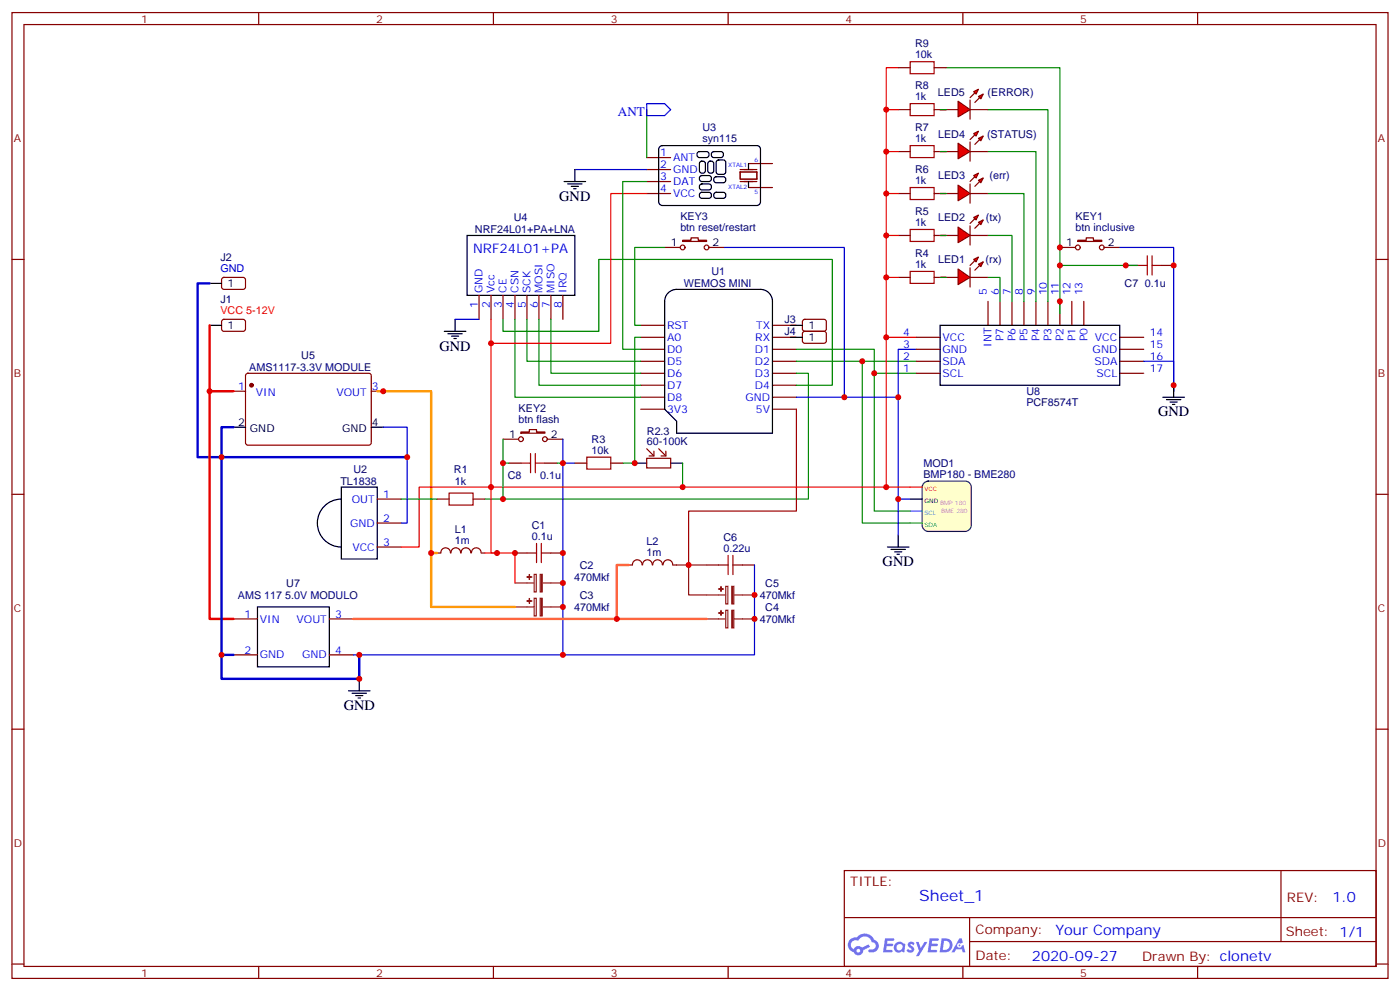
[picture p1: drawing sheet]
<svg xmlns="http://www.w3.org/2000/svg" width="412mm" height="292mm" viewBox="0 0 412 292" stroke-linecap="round" stroke-linejoin="round" font-family="sans-serif">
<g fill="none" stroke="#870000" stroke-width=".35">
<path d="M3.5 3.7h405.4v284.3h-405.4zM7.1 7.2h398.2v277.3h-398.2zM76.2 3.7v3.5M145.3 3.7v3.5M214.5 3.7v3.5M283.6 3.7v3.5M352.8 3.7v3.5M3.5 76.4h3.6M405.3 76.4h3.6M3.5 145.5h3.6M405.3 145.5h3.6M3.5 214.7h3.6"/>
<path d="M405.3 214.7h3.6M248.7 256.3h156.6v28.2h-156.6zM377.3 256.3v20.9M248.7 270.1h156.5M285.6 277.2h119.6M285.6 270.1v14.2M3.5 283.8h3.6M76.2 284.5v3.5M145.3 284.5v3.5M214.5 284.5v3.5M283.6 284.5v3.5M352.8 284.5v3.5"/>
<path d="M405.3 283.8h3.6"/>
</g>
<g fill="#5487ff">
<path d="M267.7 277.5a1.22 1.22 0 0 1 1.7 .2l-.4 .6a.47 .47 0 0 0-.3-.4 .47 .47 0 0 0-.5 .2l.1 .2a1.14 1.14 0 0 1 .8 1.8 1.14 1.14 0 0 1-1.9 0l-.2-.2 .5-.6 .7 .5a.29 .29 0 0 0 .3-.3 .29 .29 0 0 0-.2-.3 1.04 1.04 0 0 1-.6-1.7z"/>
<path d="M260.7 276.2h2.4l.3 .2-.2 .5-1.8 .1-.1 .8h1.5l.3 .4-.3 .4h-1.6l-.2 1.1h1.7l.2 .3-.2 .3-2.6 .1z"/>
<path d="M273.8 276.2h2.4l.3 .2-.1 .5-1.8 .1-.2 .8h1.6l.3 .4-.4 .4-1.6-.1-.1 1.1 1.7 .1 .2 .3-.2 .3-2.6 .1z"/>
<path d="M282.6 276.2h.7l.3 1.3-.6 .3a.69 .69 0 0 0-1 .3 .69 .69 0 0 0 .4 .9 .69 .69 0 0 0 .9-.6l.5-.2 .6 2.2h-.8l-.2-.9h-1.8l-.5 .9h-.8z"/>
<path d="M269.8 277.3h.8l.6 1.8 1.1-1.8h.9l-2.6 4.2h-.8l.9-1.5z"/>
<path d="M277.4 276.2l-.6 4.2h1.3a2.11 2.11 0 0 0 2.5-2.1 2.11 2.11 0 0 0-2.5-2.1zM278.1 277a1.39 1.39 0 0 1 1.7 1.4 1.39 1.39 0 0 1-1.8 1.2h-.3z"/>
<path d="M263.7 277.8a1.54 1.54 0 0 0-.1 2.2 1.54 1.54 0 0 0 2.2 .1l.6 .3 .3-2.3-.2-.3h-.4a1.49 1.49 0 0 0-2.4 0zM264 278.8a.94 .94 0 0 1 1.8 0 .94 .94 0 0 1-1.8 0z"/>
<path d="M250.4 276.6a2.18 2.18 0 0 0 1.1 3.7 1.44 1.44 0 0 0 1.6 .9 1.44 1.44 0 0 0 1.2-1.4l2-1.1-.5-.7-1.9 1a1.47 1.47 0 0 0-2.4 .4 1.39 1.39 0 0 1-.7-1.9 1.39 1.39 0 0 1 2-.5 2.12 2.12 0 0 1 2.2-1.3 2.12 2.12 0 0 1 1.9 1.7 1.14 1.14 0 0 1 1.1 1.4 1.14 1.14 0 0 1-1.7 .7 .43 .43 0 0 0-.5 .4 .43 .43 0 0 0 .4 .5 1.98 1.98 0 0 0 2.5-1.2 1.98 1.98 0 0 0-1.2-2.6 3.1 3.1 0 0 0-5.3-.6l-.9 .1zM252.3 279.9a.55 .55 0 0 1 1.1 0 .55 .55 0 0 1-1.1 0z"/>
<circle cx="282.6" cy="278.3" r=".26"/>
</g>
<g fill="none" stroke="#870000" stroke-width=".35">
<path d="M188.7 95.8h7.1M188.7 99.3h7.1M227.5 95.8h7.1M227.5 99.3h7.1M188.7 102.8h7.1M188.7 106.4h7.1M188.7 109.9h7.1M188.7 113.4h7.1M188.7 116.9h7.1M227.5 102.8h7.1M227.5 106.4h7.1M227.5 109.9h7.1"/>
<path d="M227.5 113.4h7.1M227.5 116.9h7.1M188.7 120.5h7.1M227.5 120.5h7.1"/>
</g>
<path d="M196.8 86.2a3.5 3.5 0 0 1 2.5-1h24.7a3.5 3.5 0 0 1 3.5 3.5v38.8h-28.2v-3.5l-3.5-3.5v-31.8a3.5 3.5 0 0 1 1-2.5z" fill="none" stroke="#000" stroke-width=".35"/>
<path d="M272.2 142.2l1.2-.6h10.9a1.76 1.76 0 0 1 1.8 1.8v11.3a1.89 1.89 0 0 1-1.8 1.8h-10.9a1.89 1.89 0 0 1-1.8-1.8v-11.3z" fill="#ffc" stroke="#333" stroke-width=".35"/>
<path d="M268.1 154h3.5" fill="none" stroke="#3c0" stroke-width=".35"/>
<path d="M268.1 150.5h3.5" fill="none" stroke="#09f" stroke-width=".35"/>
<g fill="none" stroke="#000" stroke-width=".35">
<path d="M166.2 53.4h6.3M167.2 54.2h4.2M168.3 54.9h2.1M169 55.6h.7M169.3 49.9v3.5M194.3 43.3l.8-.4h27.9l.6 .2 .4 .8-.1 15.9-.4 .5-.5 .2-28.2-.1-.6-.4-.2-.6v-15.5zM205.6 44.8l.4-.2h2.1a.9 .9 0 0 1 .8 .9 .9 .9 0 0 1-.8 .9l-2.4-.1-.4-.6zM206.3 47.7l.8-.3 .6 .5 .1 2.4a.9 .9 0 0 1-.9 .7 .9 .9 0 0 1-.9-.7v-2.1zM206.3 51.9l.4-.2h2.1a.9 .9 0 0 1 .8 .9 .9 .9 0 0 1-.8 .8h-2.3l-.5-.7zM206.3 54.4l.4-.2h2.1a.9 .9 0 0 1 .8 .8 .9 .9 0 0 1-.8 .9l-2.3-.1-.5-.6zM206.3 56.8l.4-.2h2.1a.9 .9 0 0 1 .8 .9 .9 .9 0 0 1-.8 .9l-2.3-.1-.5-.6zM208.7 47.7l.8-.3 .7 .5 .1 2.4a.9 .9 0 0 1-.9 .7 .9 .9 0 0 1-.9-.7v-2.1z"/>
<path d="M209.8 44.8l.5-.2h2.1a.9 .9 0 0 1 .7 .9 .9 .9 0 0 1-.7 .9l-2.4-.1-.5-.6zM210.5 52.2l.5-.2h2.1a.9 .9 0 0 1 .7 .9 .9 .9 0 0 1-.7 .9l-2.4-.1-.4-.6zM210.5 56.8l.5-.2h2.1a.9 .9 0 0 1 .7 .9 .9 .9 0 0 1-.7 .9l-2.4-.1-.4-.6zM211.2 47.3l.5-.2h1.4l.6 .4 .1 3.1-.5 .7h-1.6l-.7-.4v-3.1zM220.5 48.2v1.7M220.5 53.4v1.8M137.6 69.3h31.7v17.7h-31.7zM130.9 97.5h6.3M131.9 98.2h4.3M133 99h2.1M133.7 99.7h.7M134.1 94v3.5"/>
<path d="M276.9 95.8h52.9v17.6h-52.9zM68.8 125.8h3.5M109.4 125.8h3.5M187 136.3h3.5M197.6 136.3h3.5M100.5 143.4h10.6v21.2h-10.6zM100.5 146.9a7.1 7.1 0 0 0-7 7.1 7.1 7.1 0 0 0 7 7M264.6 157.5v3.5M268.1 146.9h3.5M75.8 178.7h21.2v17.6h-21.2zM261.4 161h6.4M262.5 161.7h4.2"/>
<path d="M263.5 162.5h2.1M264.2 163.2h.7"/>
</g>
<path d="M190.5 57h-10.6v44.1h-35.3v-7.1M269.9 99.3h-8.8v44.1M144.6 101.1v61.7h1.8M271.6 143.4h-148.1v17.6h-5.3M142.9 162.8h8.8v8.8" fill="none" stroke="#f00" stroke-width=".35"/>
<g fill="none" stroke="#870000" stroke-width=".35">
<path d="M190.5 46.4h7.1M190.5 49.9h7.1M190.5 53.4h7.1M190.5 57h7.1M220.5 55.2h7M220.5 48.2h7M141.1 87v7M144.6 87v7M148.2 87v7M151.7 87v7M155.2 87v7M158.7 87v7"/>
<path d="M162.3 87v7M165.8 87v7M269.9 99.3h7M291 88.7v7.1M294.6 88.7v7.1M298.1 88.7v7.1M301.6 88.7v7.1M305.2 88.7v7.1M308.7 88.7v7.1M312.2 88.7v7.1M315.7 88.7v7.1M319.3 88.7v7.1"/>
<path d="M329.8 99.3h7.1M68.8 115.2h3.5M72.6 110.1l.4-.2h35.9l.5 .7-.1 20-.6 .5-35.9-.1-.5-.6v-19.8zM109.4 115.2h3.5M269.9 109.9h7M269.9 106.4h7M269.9 102.8h7M329.8 109.9h7.1M329.8 106.4h7.1M329.8 102.8h7.1M169.3 136.3h3.6M179.9 136.3h3.5"/>
<path d="M190.5 134.9h7.1v2.9h-7.1zM190.5 132.1l2.1 2.1M192.6 132.8v1.4h-1.4M194 132.1l2.1 2.1M196.1 132.8v1.4h-1.4M111.1 154h7.1M111.1 146.9h7.1M128.8 146.9h3.5M139.3 146.9h3.6M111.1 161h7.1M128.8 162.8h1M129.9 162.8a1.41 1.41 0 0 1 1.4-1.5 1.41 1.41 0 0 1 1.4 1.5"/>
<path d="M132.9 162.8a1.41 1.41 0 0 1 1.4-1.5 1.41 1.41 0 0 1 1.4 1.5M135.8 162.8a1.41 1.41 0 0 1 1.4-1.5 1.41 1.41 0 0 1 1.5 1.5M138.9 162.8a1.41 1.41 0 0 1 1.4-1.5 1.41 1.41 0 0 1 1.4 1.5M141.8 162.8h1.1M151.7 162.8h3.5M162.3 162.8h3.5M185.2 166.3h1.1M186.3 166.3a1.41 1.41 0 0 1 1.4-1.5 1.41 1.41 0 0 1 1.4 1.5M189.3 166.3a1.41 1.41 0 0 1 1.4-1.5 1.41 1.41 0 0 1 1.4 1.5M192.3 166.3a1.41 1.41 0 0 1 1.4-1.5 1.41 1.41 0 0 1 1.4 1.5M195.3 166.3a1.41 1.41 0 0 1 1.4-1.5 1.41 1.41 0 0 1 1.4 1.5M198.3 166.3h1"/>
<path d="M208.1 166.3h3.6M218.7 166.3h3.5M68.8 182.2h7M68.8 192.8h7M97 182.2h7.1M97 192.8h7.1"/>
</g>
<path d="M218 50.6h5v2.1h-5zM218 53.4h5M218 49.9h5" fill="none" stroke="#871200" stroke-width=".35"/>
<circle cx="74.1" cy="113.4" r=".53" fill="#870000" stroke="#870000" stroke-width=".35"/>
<g fill="none" stroke="#008700" stroke-width=".35">
<path d="M190.5 32.3v14.1M190.5 53.4h-7.1v49.4h5.3M148.2 94v3.5h28.2v-21.1h68.8v37h-10.6M151.7 94v22.9h37M155.2 94v12.4h33.5M158.7 94v19.4h30M162.3 94v15.9h26.4M188.7 99.3h-1.7v37h-3.6M234.6 106.4h19.4v47.6h14.1M234.6 102.8h22.9v47.7h10.6M234.6 109.9h3.5v37h-95.2M254 106.4h15.9"/>
<path d="M257.5 109.9h12.4M201.1 136.3v7.1M118.2 146.9h10.6"/>
</g>
<path d="M169.3 49.9h21.2M134.1 94h7M234.6 116.9h30M269.9 102.8h-5.3v44.1M169.3 136.3h-3.5v56.5M268.1 146.9h-3.5v10.6M222.2 166.3v26.5h-118.1" fill="none" stroke="#00c" stroke-width=".35"/>
<path d="M111.1 115.2h15.9v47.6M128.8 162.8h-1.8v15.9h24.7" fill="none" stroke="#f90" stroke-width=".71"/>
<path d="M190.5 30.5h5.3l1.8 1.8-1.8 1.7h-5.3z" fill="none" stroke="#00f" stroke-width=".35"/>
<path d="M172.9 134.6h7v3.5h-7zM132.3 145.2h7v3.5h-7zM158 160v5.6M159.5 160v5.6M155.2 162.8h2.8M159.5 162.8h2.8M211.7 166.3h2.8M214.5 163.5v5.7M215.9 166.3h2.8M215.9 163.5v5.7" fill="none" stroke="#a10000" stroke-width=".35"/>
<path d="M151.7 171.6h5.6M151.7 178.7h5.6M157.3 169.1h.7v5.2h-.7zM157.3 176.1h.7v5.2h-.7zM159.8 171.6h6M159.8 178.7h6M208.1 175.2h5.7M213.8 179.7h.6v5.2h-.6zM213.8 172.6h.6v5.2h-.6zM216.3 175.2h5.9M208.1 182.2h5.7M216.3 182.2h5.9" fill="none" stroke="#8c2424" stroke-width=".35"/>
<g fill="#8c2424" stroke="#8c2424" stroke-width=".35">
<path d="M159.1 169.1h.6v5.2h-.6z"/>
<path d="M155.9 169.2l.1 1.4z"/>
<path d="M155.2 169.9h1.4z"/>
<path d="M159.1 176.1h.6v5.2h-.6z"/>
<path d="M155.9 176.2l.1 1.4z"/>
<path d="M155.2 176.9l1.4 .1z"/>
<path d="M215.5 179.7h.7v5.2h-.7z"/>
<path d="M212.4 179.7v1.5z"/>
<path d="M211.7 180.4l1.4 .1z"/>
<path d="M215.5 172.6h.7v5.2h-.7z"/>
<path d="M212.4 172.7v1.4z"/>
<path d="M211.7 173.4h1.4z"/>
</g>
<path d="M234.6 120.5v30h-31.8v15.8" fill="none" stroke="#900" stroke-width=".35"/>
<path d="M199.3 166.3h3.5v8.9h5.3M202.8 166.3h5.3" fill="none" stroke="#903" stroke-width=".35"/>
<path d="M185.2 166.3h-3.5v15.9h-77.6M181.7 182.2h26.4" fill="none" stroke="#f63" stroke-width=".71"/>
<g fill="#f00" stroke="#870000" stroke-width=".35">
<path d="M282.2 79.2l3.6 2.5-3.6 2.1z"/>
<path d="M285.8 78.8v5.7z"/>
</g>
<g fill="#870000" stroke="#870000" stroke-width=".35">
<path d="M285.8 78.1l1.4-1.4z"/>
<path d="M287.2 79.6l1.4-1.5z"/>
</g>
<g fill="#f00" stroke="#870000" stroke-width=".35">
<path d="M286.8 76.4l1.4-.7-.7 1.4z"/>
<path d="M288.2 77.8l1.4-.7-.7 1.4z"/>
</g>
<path d="M264.6 69.3h3.5M275.2 69.3h3.5M264.6 81.7h3.5M275.2 81.7h7M285.8 81.7h5.2" fill="none" stroke="#870000" stroke-width=".35"/>
<path d="M268.1 79.9h7.1v3.5h-7.1zM268.1 67.6h7.1v3.5h-7.1z" fill="none" stroke="#a10000" stroke-width=".35"/>
<g fill="#f00" stroke="#870000" stroke-width=".35">
<path d="M282.2 66.9l3.6 2.4-3.6 2.1z"/>
<path d="M285.8 66.5v5.6z"/>
</g>
<g fill="#870000" stroke="#870000" stroke-width=".35">
<path d="M285.8 65.8l1.4-1.4z"/>
<path d="M288.6 65.8l-1.4 1.4z"/>
</g>
<g fill="#f00" stroke="#870000" stroke-width=".35">
<path d="M286.8 64l1.4-.7-.7 1.4z"/>
<path d="M288.2 65.4l1.4-.7-.7 1.4z"/>
</g>
<path d="M264.6 57h3.5M275.2 57h3.5M276.9 69.3h5.3M285.8 69.3h5.2" fill="none" stroke="#870000" stroke-width=".35"/>
<path d="M268.1 55.2h7.1v3.5h-7.1z" fill="none" stroke="#a10000" stroke-width=".35"/>
<g fill="#f00" stroke="#870000" stroke-width=".35">
<path d="M282.2 54.5l3.6 2.5-3.6 2.1z"/>
<path d="M285.8 54.2v5.6z"/>
</g>
<g fill="#870000" stroke="#870000" stroke-width=".35">
<path d="M285.8 53.4l1.4-1.4z"/>
<path d="M287.2 54.9l1.4-1.5z"/>
</g>
<g fill="#f00" stroke="#870000" stroke-width=".35">
<path d="M286.8 51.7l1.4-.7-.7 1.4z"/>
<path d="M288.2 53.1l1.4-.7-.7 1.4z"/>
</g>
<path d="M264.6 44.6h3.5M275.2 44.6h3.5M276.9 57h5.3M285.8 57h5.2" fill="none" stroke="#870000" stroke-width=".35"/>
<path d="M268.1 42.9h7.1v3.5h-7.1z" fill="none" stroke="#a10000" stroke-width=".35"/>
<g fill="#f00" stroke="#870000" stroke-width=".35">
<path d="M282.2 42.2l3.6 2.4-3.6 2.1z"/>
<path d="M285.8 41.8v5.6z"/>
</g>
<g fill="#870000" stroke="#870000" stroke-width=".35">
<path d="M287.2 39.7l-1.4 1.4z"/>
<path d="M287.2 42.5l1.4-1.4z"/>
</g>
<g fill="#f00" stroke="#870000" stroke-width=".35">
<path d="M286.8 39.3l1.4-.7-.7 1.4z"/>
<path d="M288.2 40.7l1.4-.7-.7 1.5z"/>
</g>
<path d="M264.6 32.3h3.5M275.2 32.3h3.5M276.9 44.6h5.3M285.8 44.6h5.2" fill="none" stroke="#870000" stroke-width=".35"/>
<path d="M268.1 30.5h7.1v3.5h-7.1z" fill="none" stroke="#a10000" stroke-width=".35"/>
<g fill="#f00" stroke="#870000" stroke-width=".35">
<path d="M282.2 29.8l3.6 2.5-3.6 2.1z"/>
<path d="M285.8 29.5v5.6z"/>
</g>
<g fill="#870000" stroke="#870000" stroke-width=".35">
<path d="M285.8 28.8l1.4-1.5z"/>
<path d="M288.6 28.8l-1.4 1.4z"/>
</g>
<g fill="#f00" stroke="#870000" stroke-width=".35">
<path d="M286.8 27l1.4-.7-.7 1.4z"/>
<path d="M288.2 28.4l1.4-.7-.7 1.4z"/>
</g>
<g fill="none" stroke="#870000" stroke-width=".35">
<path d="M264.6 19.9h3.5M275.2 19.9h3.5M276.9 32.3h5.3M285.8 32.3h5.2M195.8 72.8h4.6M201.1 70.7h2.5v-.7h2.1v.7h2.4v.4h-7zM208.8 72.8h4.6M312.2 72.8h4.6M317.5 70.7h2.5v-.7h2.1v.7h2.5v.4h-7.1zM325.3 72.8h4.5M331.6 78.1h3.5M342.2 78.1h3.5"/>
<path d="M65.5 94.2l.5-.2 5.9 .1 .4 .6v2.4l-.7 .4h-5.9l-.4-.7v-2.1zM65.5 81.9l.5-.2h5.9l.4 .7v2.4l-.7 .4-5.9-.1-.4-.6v-2.1zM236.6 94.2l.5-.2 5.9 .1 .4 .6v2.4l-.7 .4h-5.9l-.4-.7v-2.1zM236.6 97.7l.5-.2 5.9 .1 .4 .6v2.4l-.7 .5-5.9-.1-.4-.6v-2.2zM148.2 129.3h4.6M149.9 136.3h3.6M153.5 127.2h2.4v-.7h2.1v.7h2.5v.3h-7zM160.5 136.3h3.5M161.2 129.3h4.6"/>
<circle cx="201.1" cy="72.8" r=".71"/>
<circle cx="208.1" cy="72.8" r=".71"/>
<circle cx="317.5" cy="72.8" r=".71"/>
<circle cx="324.6" cy="72.8" r=".71"/>
<circle cx="153.5" cy="129.3" r=".71"/>
<circle cx="160.5" cy="129.3" r=".71"/>
</g>
<path d="M264.6 19.9h-3.5v79.4M261.1 32.3h3.5M261.1 44.6h3.5M261.1 57h3.5M261.1 69.3h3.5M261.1 81.7h3.5" fill="none" stroke="#f00" stroke-width=".35"/>
<g fill="none" stroke="#008700" stroke-width=".35">
<path d="M278.7 19.9h33.5v72.4M276.9 32.3h1.8M291 32.3h17.7v56.4M276.9 57h1.8M276.9 44.6h1.8M291 57h10.6v31.7M291 44.6h14.2v44.1M195.8 72.8h-8.8v23h1.7M276.9 69.3h1.8M291 69.3h7.1v19.4M312.2 78.1h22.9M276.9 81.7h1.8"/>
<path d="M291 81.7h3.6v7M148.2 129.3v17.6M148.2 136.3h1.7M164 136.3h1.8"/>
</g>
<path d="M268.1 18.2h7.1v3.5h-7.1zM335.1 78.1h2.9M338 75.3v5.7M339.4 78.1h2.8M339.4 75.3v5.7M153.5 136.3h2.8M156.3 133.5v5.7M157.7 136.3h2.8M157.7 133.5v5.7" fill="none" stroke="#a10000" stroke-width=".35"/>
<path d="M213.4 72.8h35.3v44.1M329.8 72.8h15.9v42.4v-8.8h-8.8M112.9 125.8h7v28.2h-1.7M165.8 129.3v7" fill="none" stroke="#00c" stroke-width=".35"/>
<g fill="none" stroke="#000" stroke-width=".35">
<path d="M61.7 95.8h3.6M61.7 83.4h3.6M232.8 95.8h3.6M232.8 99.3h3.6M342.5 116.9h6.4M343.6 117.7h4.2M344.7 118.4h2.1M345.4 119.1h.7M345.7 113.4v3.5M105.8 199.8v3.6M102.7 203.4h6.3M103.7 204.1h4.2"/>
<path d="M104.8 204.8h2.1M105.5 205.5h.7"/>
</g>
<path d="M61.7 83.4h-3.5v51.2h61.7M68.8 125.8h-3.5v67h3.5M65.3 192.8v7h40.5v-7" fill="none" stroke="#00c" stroke-width=".71"/>
<path d="M61.7 95.8v19.4h7.1M61.7 115.2v67h7.1" fill="none" stroke="#f00" stroke-width=".71"/>
<g fill="#c00">
<circle cx="257.5" cy="109.9" r=".88"/>
<circle cx="264.6" cy="146.9" r=".88"/>
<circle cx="151.7" cy="162.8" r=".88"/>
<circle cx="202.8" cy="166.3" r=".88"/>
<circle cx="112.9" cy="115.2" r=".88"/>
<circle cx="127" cy="162.8" r=".88"/>
<circle cx="181.7" cy="182.2" r=".88"/>
<circle cx="144.6" cy="101.1" r=".88"/>
<circle cx="146.4" cy="162.8" r=".88"/>
<circle cx="222.3" cy="175.2" r=".88"/>
<circle cx="222.3" cy="182.2" r=".88"/>
<circle cx="144.6" cy="143.4" r=".88"/>
<circle cx="261.1" cy="143.4" r=".88"/>
<circle cx="187" cy="136.3" r=".88"/>
<circle cx="201.1" cy="143.4" r=".88"/>
<circle cx="254" cy="106.4" r=".88"/>
<circle cx="264.6" cy="116.9" r=".88"/>
<circle cx="261.1" cy="99.3" r=".88"/>
<circle cx="148.2" cy="146.9" r=".88"/>
<circle cx="165.8" cy="162.8" r=".88"/>
<circle cx="165.8" cy="171.6" r=".88"/>
<circle cx="165.8" cy="178.7" r=".88"/>
<circle cx="165.8" cy="136.3" r=".88"/>
<circle cx="148.2" cy="136.3" r=".88"/>
<circle cx="119.9" cy="134.6" r=".88"/>
<circle cx="61.7" cy="115.2" r=".88"/>
<circle cx="65.3" cy="134.6" r=".88"/>
<circle cx="65.3" cy="192.8" r=".88"/>
<circle cx="248.7" cy="116.9" r=".88"/>
<circle cx="105.8" cy="192.8" r=".88"/>
<circle cx="105.8" cy="199.8" r=".88"/>
<circle cx="165.8" cy="192.8" r=".88"/>
<circle cx="312.2" cy="78.1" r=".88"/>
<circle cx="312.2" cy="72.8" r=".88"/>
<circle cx="331.6" cy="78.1" r=".88"/>
<circle cx="312.2" cy="88.7" r=".88"/>
<circle cx="261.1" cy="32.3" r=".88"/>
<circle cx="261.1" cy="44.6" r=".88"/>
<circle cx="261.1" cy="57" r=".88"/>
<circle cx="261.1" cy="69.3" r=".88"/>
<circle cx="261.1" cy="81.7" r=".88"/>
<circle cx="345.7" cy="78.1" r=".88"/>
<circle cx="345.7" cy="113.4" r=".88"/>
</g>
<text font-size="4.6" fill="#00f" x="270.8" y="265.3">Sheet_1</text>
<g font-size="4.2">
<text x="164.7" y="59.1">GND</text>
<text x="129.5" y="103.2">GND</text>
<text x="341.1" y="122.6">GND</text>
<text x="260" y="166.7">GND</text>
<text x="101.2" y="209">GND</text>
</g>
<g font-size="4.2" fill="#00f">
<text x="392.5" y="265.6">1.0</text>
<text x="310.9" y="275.1">Your Company</text>
<text x="304" y="282.9">2020-09-27</text>
</g>
<g font-size="3.9" fill="#00f">
<text x="182" y="34">ANT</text>
<text x="139.3" y="74.6">NRF24L01+PA</text>
</g>
<g font-size="3.9" fill="#800">
<text x="250.5" y="260.9">TITLE:</text>
<text x="379.1" y="265.6">REV:</text>
<text x="287.4" y="275.1">Company:</text>
<text x="378.7" y="275.7">Sheet: 1/1</text>
<text x="287.4" y="282.8">Date:</text>
<text x="336.4" y="282.8">Drawn By: clonetv</text>
</g>
<g font-size="3.2" fill="#800">
<text x="41.6" y="6.7">1</text>
<text x="110.8" y="6.7">2</text>
<text x="179.9" y="6.7">3</text>
<text x="249.1" y="6.7">4</text>
<text x="318.2" y="6.7">5</text>
<text x="4.1" y="41.8">A</text>
<text x="405.9" y="41.8">A</text>
<text x="4.1" y="110.9">B</text>
<text x="405.9" y="110.9">B</text>
<text x="4.1" y="180.1">C</text>
<text x="405.9" y="180.1">C</text>
<text x="4.1" y="249.2">D</text>
<text x="405.9" y="249.2">D</text>
<text x="41.6" y="287.5">1</text>
<text x="110.8" y="287.5">2</text>
<text x="179.9" y="287.5">3</text>
<text x="249.1" y="287.5">4</text>
<text x="318.2" y="287.5">5</text>
</g>
<g font-size="3.2" fill="#000080">
<text x="269.5" y="17.1">10k</text>
<text x="269.5" y="13.9">R9</text>
<text x="269.5" y="29.5">1k</text>
<text x="269.5" y="26.3">R8</text>
<text x="276.3" y="28.1">LED5</text>
<text x="290.9" y="28.1">(ERROR)</text>
<text x="206.9" y="41.8">syn115</text>
<text x="206.9" y="38.6">U3</text>
<text x="269.5" y="41.8">1k</text>
<text x="269.5" y="38.6">R7</text>
<text x="276.3" y="40.5">LED4</text>
<text x="290.8" y="40.5">(STATUS)</text>
<text x="269.5" y="51">R6</text>
<text x="276.3" y="52.8">LED3</text>
<text x="291.5" y="52.8">(err)</text>
<text x="269.5" y="54.2">1k</text>
<text x="151.4" y="65.1">U4</text>
<text x="200.4" y="64.9">KEY3</text>
<text x="269.5" y="63.3">R5</text>
<text x="276.3" y="65.2">LED2</text>
<text x="290.4" y="65.2">(tx)</text>
<text x="316.8" y="64.9">KEY1</text>
<text x="139.9" y="68.7">NRF24L01+PA+LNA</text>
<text x="200.4" y="68.1">btn reset/restart</text>
<text x="269.5" y="66.5">1k</text>
<text x="316.8" y="68.1">btn inclusive</text>
<text x="64.9" y="76.9">J2</text>
<text x="269.5" y="75.7">R4</text>
<text x="276.3" y="77.5">LED1</text>
<text x="290.3" y="77.5">(rx)</text>
<text x="209.6" y="81">U1</text>
<text x="269.5" y="78.8">1k</text>
<text x="64.9" y="89.3">J1</text>
<text x="201.5" y="84.6">WEMOS MINI</text>
<text x="331.3" y="84.6">C7</text>
<text x="337.2" y="84.6">0.1u</text>
<text x="231.1" y="95.2">J3</text>
<text x="231.1" y="98.7">J4</text>
<text x="88.7" y="105.7">U5</text>
<text x="73.4" y="109.3">AMS1117-3.3V MODULE</text>
<text x="302.3" y="119.5">PCF8574T</text>
<text x="302.3" y="116.4">U8</text>
<text x="152.8" y="124.5">btn flash</text>
<text x="152.8" y="121.4">KEY2</text>
<text x="174.3" y="130.4">R3</text>
<text x="190.5" y="131.1">60-100K</text>
<text x="190.6" y="127.9">R2.3</text>
<text x="174.3" y="133.5">10k</text>
<text x="272" y="137.4">MOD1</text>
<text x="100.3" y="142.8">TL1838</text>
<text x="104.1" y="139.2">U2</text>
<text x="133.7" y="139.3">R1</text>
<text x="134" y="142.8">1k</text>
<text x="149.6" y="141">C8</text>
<text x="159.1" y="141">0.1u</text>
<text x="272" y="140.6">BMP180 - BME280</text>
<text x="156.6" y="155.8">C1</text>
<text x="134" y="160.2">1m</text>
<text x="134" y="157">L1</text>
<text x="156.6" y="158.9">0.1u</text>
<text x="190.4" y="160.6">L2</text>
<text x="213.1" y="159.3">C6</text>
<text x="170.8" y="167.5">C2</text>
<text x="190.4" y="163.7">1m</text>
<text x="213.1" y="162.5">0.22u</text>
<text x="84.3" y="172.8">U7</text>
<text x="169.1" y="171">470Mkf</text>
<text x="225.4" y="172.8">C5</text>
<text x="70.1" y="176.3">AMS 117 5.0V MODULO</text>
<text x="169.1" y="179.9">470Mkf</text>
<text x="170.8" y="176.3">C3</text>
<text x="223.8" y="176.3">470Mkf</text>
<text x="225.4" y="179.9">C4</text>
<text x="223.8" y="183.4">470Mkf</text>
</g>
<g font-size="3.2" fill="#00f">
<text x="194.5" y="46">1</text>
<text x="198.3" y="47.4">ANT</text>
<text x="194.5" y="49.6">2</text>
<text x="194.5" y="53.1">3</text>
<text x="198.3" y="51">GND</text>
<text x="194.5" y="56.6">4</text>
<text x="198.3" y="54.5">DAT</text>
<text x="198.3" y="58">VCC</text>
<text x="142.2" y="86.3" transform="rotate(-90 142.2 86.3)">GND</text>
<text x="145.7" y="86.3" transform="rotate(-90 145.7 86.3)">Vcc</text>
<text x="149.2" y="86.3" transform="rotate(-90 149.2 86.3)">CE</text>
<text x="152.8" y="86.3" transform="rotate(-90 152.8 86.3)">CSN</text>
<text x="156.3" y="86.3" transform="rotate(-90 156.3 86.3)">SCK</text>
<text x="159.8" y="86.3" transform="rotate(-90 159.8 86.3)">MOSI</text>
<text x="163.3" y="86.3" transform="rotate(-90 163.3 86.3)">MISO</text>
<text x="166.9" y="86.3" transform="rotate(-90 166.9 86.3)">IRQ</text>
<text x="290.7" y="87" transform="rotate(-90 290.7 87)">5</text>
<text x="294.2" y="87" transform="rotate(-90 294.2 87)">6</text>
<text x="297.7" y="87" transform="rotate(-90 297.7 87)">7</text>
<text x="301.3" y="87" transform="rotate(-90 301.3 87)">8</text>
<text x="304.8" y="87" transform="rotate(-90 304.8 87)">9</text>
<text x="308.3" y="87" transform="rotate(-90 308.3 87)">10</text>
<text x="311.9" y="87" transform="rotate(-90 311.9 87)">11</text>
<text x="315.4" y="87" transform="rotate(-90 315.4 87)">12</text>
<text x="318.9" y="87" transform="rotate(-90 318.9 87)">13</text>
<text x="140.8" y="90.7" transform="rotate(-90 140.8 90.7)">1</text>
<text x="144.3" y="90.7" transform="rotate(-90 144.3 90.7)">2</text>
<text x="147.8" y="90.7" transform="rotate(-90 147.8 90.7)">3</text>
<text x="151.3" y="90.7" transform="rotate(-90 151.3 90.7)">4</text>
<text x="154.9" y="90.7" transform="rotate(-90 154.9 90.7)">5</text>
<text x="158.4" y="90.7" transform="rotate(-90 158.4 90.7)">6</text>
<text x="161.9" y="90.7" transform="rotate(-90 161.9 90.7)">7</text>
<text x="165.5" y="90.7" transform="rotate(-90 165.5 90.7)">8</text>
<text x="196.5" y="100.4">A0</text>
<text x="196.5" y="96.8">RST</text>
<text x="222.5" y="100.4">RX</text>
<text x="222.7" y="96.8">TX</text>
<text x="266.1" y="99">4</text>
<text x="277.6" y="100.4">VCC</text>
<text x="295.6" y="100.4" transform="rotate(-90 295.6 100.4)">P7</text>
<text x="299.2" y="100.4" transform="rotate(-90 299.2 100.4)">P6</text>
<text x="302.7" y="100.4" transform="rotate(-90 302.7 100.4)">P5</text>
<text x="306.2" y="100.4" transform="rotate(-90 306.2 100.4)">P4</text>
<text x="309.7" y="100.4" transform="rotate(-90 309.7 100.4)">P3</text>
<text x="313.3" y="100.4" transform="rotate(-90 313.3 100.4)">P2</text>
<text x="316.8" y="100.4" transform="rotate(-90 316.8 100.4)">P1</text>
<text x="320.3" y="100.4" transform="rotate(-90 320.3 100.4)">P0</text>
<text x="322.5" y="100.4">VCC</text>
<text x="338.7" y="99">14</text>
<text x="196.5" y="107.4">D5</text>
<text x="196.5" y="103.9">D0</text>
<text x="222.4" y="103.9">D1</text>
<text x="222.4" y="107.4">D2</text>
<text x="266.1" y="106">2</text>
<text x="266.1" y="102.5">3</text>
<text x="277.6" y="107.4">SDA</text>
<text x="277.6" y="103.9">GND</text>
<text x="292.1" y="102.2" transform="rotate(-90 292.1 102.2)">INT</text>
<text x="321.9" y="103.9">GND</text>
<text x="322.4" y="107.4">SDA</text>
<text x="338.7" y="102.5">15</text>
<text x="338.7" y="106">16</text>
<text x="196.5" y="110.9">D6</text>
<text x="222.4" y="110.9">D3</text>
<text x="266.1" y="109.5">1</text>
<text x="277.6" y="110.9">SCL</text>
<text x="323" y="110.9">SCL</text>
<text x="338.7" y="109.5">17</text>
<text x="70.1" y="114.8">1</text>
<text x="75.4" y="116.6">VIN</text>
<text x="99.1" y="116.6">VOUT</text>
<text x="109.5" y="114.8">3</text>
<text x="196.5" y="118">D8</text>
<text x="196.5" y="114.5">D7</text>
<text x="219.6" y="118">GND</text>
<text x="222.4" y="114.5">D4</text>
<text x="196.5" y="121.5">3V3</text>
<text x="222.7" y="121.5">5V</text>
<text x="103.6" y="148">OUT</text>
<text x="112.9" y="146.6">1</text>
<text x="103.1" y="155">GND</text>
<text x="112.9" y="153.6">2</text>
<text x="112.9" y="160.7">3</text>
<text x="103.8" y="162.1">VCC</text>
<text x="72.1" y="181.9">1</text>
<text x="76.6" y="183.3">VIN</text>
<text x="87.4" y="183.3">VOUT</text>
<text x="98.8" y="181.9">3</text>
<text x="72.1" y="192.4">2</text>
<text x="76.6" y="193.9">GND</text>
<text x="89" y="193.9">GND</text>
<text x="98.8" y="192.4">4</text>
</g>
<g font-size="3.2">
<text x="197.7" y="72.5">1</text>
<text x="209.9" y="72.5">2</text>
<text x="314.1" y="72.5">1</text>
<text x="326.3" y="72.5">2</text>
<text x="67" y="84.5">1</text>
<text x="67" y="96.8">1</text>
<text x="238.1" y="96.8">1</text>
<text x="238.1" y="100.4">1</text>
<text x="70.1" y="125.4">2</text>
<text x="109.5" y="125.4">4</text>
<text x="73.6" y="127.2">GND</text>
<text x="100.8" y="127.2">GND</text>
<text x="150" y="128.9">1</text>
<text x="162.3" y="128.9">2</text>
</g>
<text font-size="3.2" fill="#00c" x="64.9" y="80.1">GND</text>
<text font-size="3.2" fill="#f00" x="64.9" y="92.4">VCC 5-12V</text>
<g font-size="1.8" fill="#00f">
<text x="222.2" y="47.8">6</text>
<text x="214.5" y="49.2">XTAL1</text>
<text x="214.5" y="55.6">XTAL2</text>
<text x="222.2" y="57">5</text>
</g>
<text font-size="1.8" x="272.3" y="148">GND</text>
<text font-size="1.8" fill="#f00" x="272.3" y="144.5">VCC</text>
<g font-size="1.8" fill="#999">
<text x="276.9" y="148.7">BMP 180</text>
<text x="277.3" y="151.2">BME 280</text>
</g>
<text font-size="1.8" fill="#3c0" x="272.3" y="155">SDA</text>
<text font-size="1.8" fill="#09f" x="272.3" y="151.5">SCL</text>
</svg>
